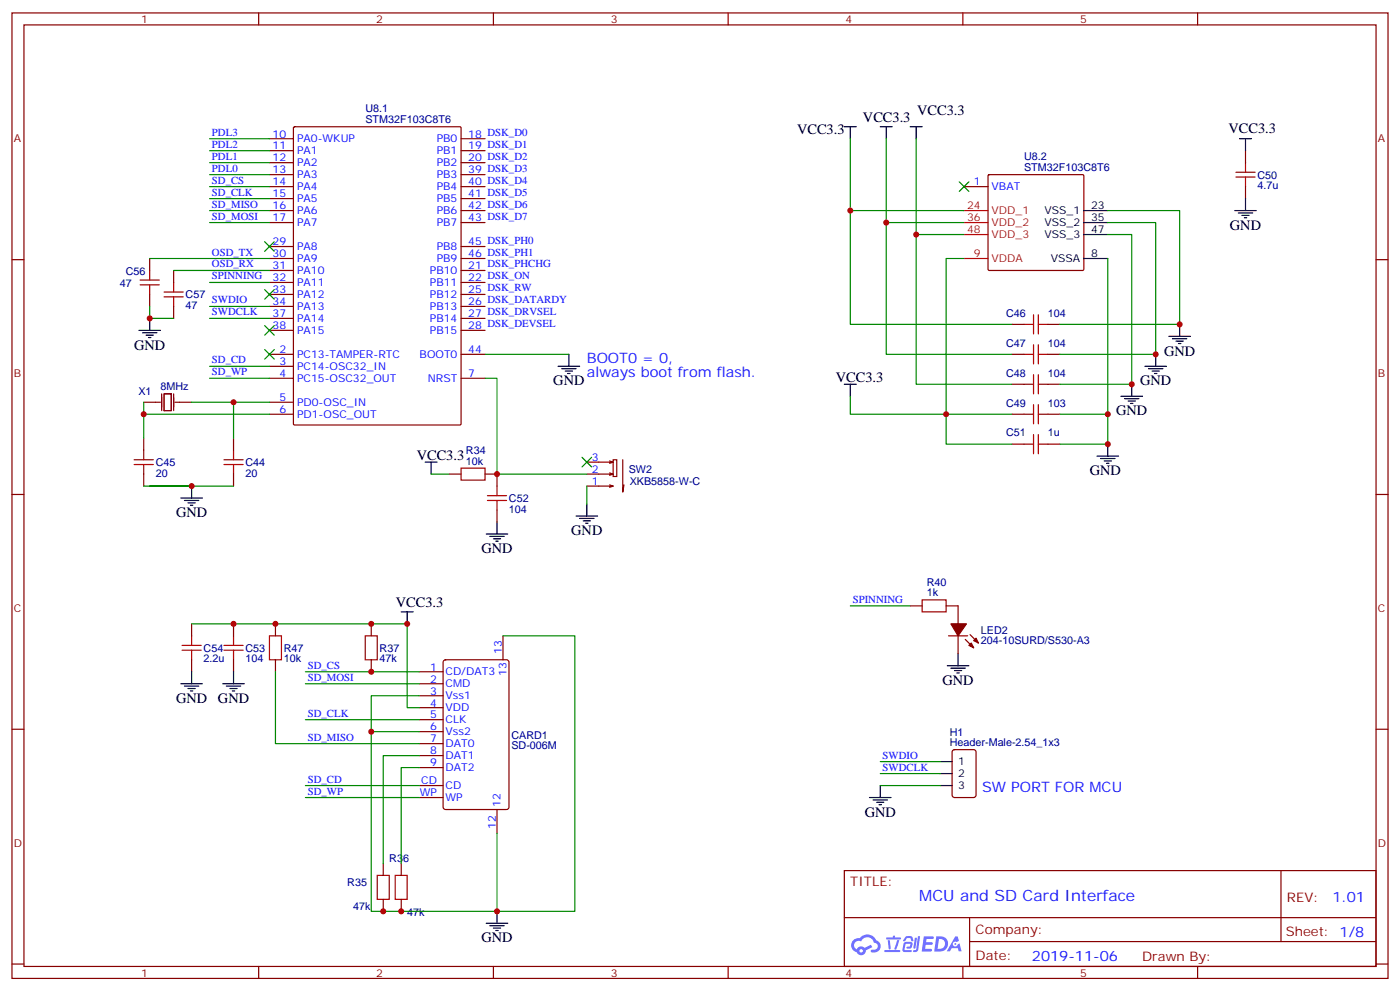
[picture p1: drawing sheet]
<svg xmlns="http://www.w3.org/2000/svg" width="412mm" height="292mm" viewBox="0 0 412 292" stroke-linecap="round" stroke-linejoin="round" font-family="sans-serif">
<g fill="none" stroke="#870000" stroke-width=".35">
<path d="M3.5 3.8h405.4v284.3h-405.4zM7.1 7.3h398.2v277.3h-398.2zM76.2 3.8v3.5M145.3 3.8v3.5M214.5 3.8v3.5M283.6 3.8v3.5M352.8 3.8v3.5M3.5 76.5h3.6M405.3 76.5h3.6M3.5 145.6h3.6M405.3 145.6h3.6M3.5 214.8h3.6"/>
<path d="M405.3 214.8h3.6M248.7 256.4h156.6v28.2h-156.6zM377.3 256.4v20.9M248.7 270.2h156.5M285.6 277.3h119.6M285.6 270.2v14.2M3.5 283.9h3.6M76.2 284.6v3.5M145.3 284.6v3.5M214.5 284.6v3.5M283.6 284.6v3.5M352.8 284.6v3.5"/>
<path d="M405.3 283.9h3.6"/>
</g>
<g fill="#5487ff">
<path d="M272.1 275.7h2.6l.3 .2-.1 .6h-2l-.1 1h1.6l.4 .4-.4 .4h-1.7l-.2 1.1 1.8 .1 .3 .3-.2 .4h-2.9z"/>
<path d="M281.4 275.8h.7l.4 1.3-.7 .3a.74 .74 0 0 0-1.1 .3 .74 .74 0 0 0 .5 1.1 .74 .74 0 0 0 .9-.7l.5-.3 .7 2.4h-.9l-.2-1h-1.9l-.5 1h-.9z"/>
<path d="M269.5 276.2h.6l-.4 2.9a.31 .31 0 0 1-.3 .3 .31 .31 0 0 1-.3-.3z"/>
<path d="M270.4 275.7h.6l-.5 4a.89 .89 0 0 1-.7 .7 .89 .89 0 0 1-.9-.3l1-.5z"/>
<path d="M266.8 275.9l.6-.2 1.2 .1 .5 1.3-.6 .1-.4-.9-1 .1a.95 .95 0 0 1-1 .8l-.1-.2z"/>
<path d="M266.4 277.6l1.8-.2a1.04 1.04 0 0 1 .6 1.1 1.04 1.04 0 0 1-.8 .9h-.7a.29 .29 0 0 1-.3-.4 .29 .29 0 0 1 .3-.2h.7l.2-.8h-1.4l-.4 1.8h1.9a.29 .29 0 0 1 .3 .3 .29 .29 0 0 1-.3 .3h-2l-.4-.3 .2-2.1z"/>
<path d="M260.5 279.8h4.4a.3 .3 0 0 1 .3 .3 .3 .3 0 0 1-.3 .3h-4.3z"/>
<path d="M264.3 276.9h.6l-.5 1.6a1.02 1.02 0 0 1-.7 1.2l-.2-.3z"/>
<path d="M261.5 276.9h.6l.3 2.4-.3 .3-.3-.2z"/>
<path d="M261.1 276.1h1.9l.2-.5h.5l-.1 .5h1.5a.29 .29 0 0 1 .3 .3 .29 .29 0 0 1-.3 .3h-3.9z"/>
<path d="M275.8 275.7l-.6 4.5h1.4a2.27 2.27 0 0 0 2.7-2.3 2.27 2.27 0 0 0-2.7-2.2zM276.6 276.5a1.5 1.5 0 0 1 1.8 1.6 1.5 1.5 0 0 1-1.9 1.3h-.3z"/>
<path d="M251.4 276.9a2.09 2.09 0 0 0 1 3.5 1.37 1.37 0 0 0 1.5 .9 1.37 1.37 0 0 0 1.1-1.4l2-1-.5-.7-1.8 1a1.4 1.4 0 0 0-2.3 .4 1.32 1.32 0 0 1-.6-1.9 1.32 1.32 0 0 1 1.9-.4 2.02 2.02 0 0 1 2-1.3 2.02 2.02 0 0 1 1.8 1.6 1.09 1.09 0 0 1 1.1 1.4 1.09 1.09 0 0 1-1.6 .7 .41 .41 0 0 0-.5 .3 .41 .41 0 0 0 .4 .5 1.89 1.89 0 0 0 2.4-1.2 1.89 1.89 0 0 0-1.2-2.4 2.98 2.98 0 0 0-5-.6l-1 .1zM253.2 280a.52 .52 0 0 1 1 0 .52 .52 0 0 1-1 0z"/>
<circle cx="281.4" cy="278" r=".28"/>
</g>
<g fill="none" stroke="#870000" stroke-width=".35">
<path d="M86.5 37.5l.3-.2h48.7l.3 .2v87.3l-.2 .3-48.8 .1-.3-.2zM79.4 40.9h7M79.4 44.4h7M79.4 47.9h7M79.4 51.4h7M79.4 55h7M79.4 58.5h7M135.8 40.9h7.1M135.8 44.4h7.1M135.8 47.9h7.1M135.8 51.4h7.1M135.8 55h7.1"/>
<path d="M135.8 58.5h7.1M284 55h7M291.1 51.6l.3-.2 27.7 .1 .2 .3-.1 27.7-.3 .2-27.7-.1-.2-.3zM366.9 44.4v3.5M366.9 55v3.5M44.1 76.1v3.6M51.2 79.7v3.5M79.4 79.7h7M79.4 62h7M79.4 65.5h7M79.4 72.6h7M79.4 76.1h7"/>
<path d="M135.8 79.7h7.1M135.8 62h7.1M135.8 65.5h7.1M135.8 72.6h7.1M135.8 76.1h7.1M44.1 86.7v3.5M51.2 90.2v3.6M79.4 83.2h7M79.4 86.7h7M79.4 90.2h7M79.4 93.8h7M79.4 97.3h7"/>
<path d="M135.8 83.2h7.1M135.8 86.7h7.1M135.8 90.2h7.1M135.8 93.8h7.1M135.8 97.3h7.1M298.1 95.5h3.5M308.7 95.5h3.5M42.3 118.5h3.6M52.9 118.5h3.5M79.4 104.4h7M79.4 111.4h7M79.4 107.9h7"/>
<path d="M79.4 118.5h7M135.8 104.4h7.1M135.8 111.4h7.1M298.1 104.4h3.5M298.1 113.2h3.5M308.7 104.4h3.5M308.7 113.2h3.5M42.3 129v3.6M42.3 139.6v3.6M68.8 129v3.6M68.8 139.6v3.6M79.4 122h7"/>
<path d="M132.3 139.6h3.5M142.9 139.6h3.5v3.6M172.9 136.1h7.7l-1 .4M172.9 139.6h7.7l-1 .4M179.6 135.7l1 .4M179.6 139.3l1 .3M180.6 135.4h1.1v4.9h-1.1zM183.4 135.4v9.5l.4-2.1M298.1 122h3.5M298.1 130.8h3.5M308.7 122h3.5M308.7 130.8h3.5"/>
<path d="M146.4 150.2v3.5M172.9 143.2h7.7l-1 .3M179.6 142.8l1 .4M268.1 178.4h3.5M278.7 178.4h3.5v5.3M56.4 183.7v3.6M56.4 194.3v3.5M68.8 183.7v3.6M68.8 194.3v3.5M81.1 183.7v3.6M81.1 194.3v3.5M109.4 183.7v3.6"/>
<path d="M109.4 194.3v3.5M123.5 197.8h7M130.8 194.5l.4-.2h18l.7 .4v43l-.4 .7h-18.3l-.6-.5-.1-42.9zM148.2 187.3v7M279.4 187.3h5.6M282.2 187.3v5.2M284.3 188.3l2.5 2.5M285.8 186.9l2.4 2.5M123.5 201.4h7M123.5 204.9h7M123.5 208.4h7M123.5 211.9h7"/>
<path d="M123.5 215.5h7M123.5 219h7M123.5 222.5h7M123.5 226.1h7M123.5 231.4h7M123.5 234.9h7M146.4 238.4v7.1M280.7 221l.5-.2h5.6l.7 .4v13l-.4 .6-5.9 .1-.7-.5v-12.9zM112.9 254.3v3.5M118.2 254.3v3.5M112.9 264.9v3.5M118.2 264.9v3.5"/>
</g>
<path d="M284 62h7M284 65.5h7M284 69.1h7M284 76.1h7" fill="none" stroke="#f00" stroke-width=".35"/>
<g fill="none" stroke="#000" stroke-width=".35">
<path d="M248.7 37.3h3.5M250.5 37.3v3.6M259.3 37.3h3.5M261.1 37.3v3.6M268.1 37.3h3.5M269.9 37.3v3.6M365.1 40.9h3.6M366.9 40.9v3.5M366.9 58.5v3.5M319.3 62h7M319.3 65.5h7M319.3 69.1h7"/>
<path d="M319.3 76.1h7M363.7 62h6.4M364.8 62.7h4.2M365.8 63.4h2.1M366.5 64.1h.7M40.9 97.3h6.4M42 98h4.2M43 98.7h2.2M43.7 99.4h.7M44.1 93.8v3.5M344.3 99.1h6.4M345.4 99.8h4.2"/>
<path d="M347.5 95.5v3.6M164.4 107.9h6.3M165.5 108.6h4.2M166.5 109.3h2.1M167.2 110h.7M167.6 104.4v3.5M248.7 113.2h3.5M250.5 113.2v3.5M330.2 116.7h6.3M331.3 117.4h4.2M332.3 118.1h2.1M333 118.8h.7"/>
<path d="M333.4 113.2v3.5M337.3 107.9h6.3M338.3 108.6h4.2M339.4 109.3h2.1M340.1 110h.7M340.4 104.4v3.5M346.4 100.5h2.1M347.1 101.2h.7M125.2 136.1h3.6M127 136.1v3.5M323.1 134.3h6.4M324.2 135h4.2"/>
<path d="M325.3 135.7h2.1M326 136.5h.7M326.3 130.8v3.5M53.3 146.7h6.3M54.3 147.4h4.3M55.4 148.1h2.1M56.1 148.8h.7M56.4 143.2v3.5M143.2 157.3h6.4M144.3 158h4.2M145.3 158.7h2.2M146 159.4h.8"/>
<path d="M146.4 153.7v3.6M169.7 152h6.3M170.7 152.7h4.3M171.8 153.4h2.1M172.5 154.1h.7M172.9 148.4v3.6M56.4 197.8v3.6M68.8 197.8v3.6M118.2 180.2h3.5M119.9 180.2v3.5M279 196.1h6.4M280.1 196.8h4.2"/>
<path d="M281.2 197.5h2.1M281.9 198.2h.7M282.2 192.5v3.6M53.3 201.4h6.3M54.3 202.1h4.3M55.4 202.8h2.1M56.1 203.5h.7M65.6 201.4h6.4M66.7 202.1h4.2M67.7 202.8h2.1M68.4 203.5h.7M256.1 234.9h6.4"/>
<path d="M257.2 235.6h4.2M258.2 236.3h2.1M258.9 237h.7M259.3 231.4v3.5M276.9 231.4h3.6M276.9 224.3h3.6M276.9 227.8h3.6M143.2 271.9h6.4M144.3 272.6h4.2M145.3 273.3h2.2M146 274h.8M146.4 268.4v3.5"/>
</g>
<path d="M45.9 118.5h1.4M47.6 116v4.9M48.3 116h2.1v4.9h-2.1zM51.2 116v4.9M51.5 118.5h1.4" fill="none" stroke="#870012" stroke-width=".35"/>
<g fill="none" stroke="#a10000" stroke-width=".35">
<path d="M364.1 50.7h5.6M364.1 52.1h5.6M366.9 47.9v2.8M366.9 52.1v2.9M44.1 79.7v2.8M41.3 83.9h5.6M41.3 82.5h5.6M44.1 83.9v2.8M48.3 87.4h5.7M48.3 86h5.7M51.2 83.2v2.8M51.2 87.4v2.8"/>
<path d="M301.6 95.5h2.8M304.4 92.7v5.7M305.9 92.7v5.7M305.9 95.5h2.8M301.6 104.4h2.8M301.6 113.2h2.8M304.4 101.5v5.7M304.4 110.3v5.7M304.4 119.2v5.6M305.9 101.5v5.7M305.9 110.3v5.7M305.9 119.2v5.6"/>
<path d="M305.9 104.4h2.8M305.9 113.2h2.8M39.5 136.8h5.7M39.5 135.4h5.7M42.3 132.6v2.8M42.3 136.8v2.8M66 136.8h5.6M66 135.4h5.6M68.8 132.6v2.8M68.8 136.8v2.8M135.8 137.9h7.1v3.5h-7.1zM301.6 122h2.8"/>
<path d="M301.6 130.8h2.8M304.4 128v5.6M305.9 128v5.6M305.9 122h2.8M305.9 130.8h2.8M143.6 147.4h5.6M143.6 146h5.6M146.4 143.2v2.8M146.4 147.4v2.8M271.6 176.7h7.1v3.5h-7.1zM53.6 191.5h5.7M53.6 190.1h5.7"/>
<path d="M56.4 187.3v2.8M56.4 191.5v2.8M66 191.5h5.6M66 190.1h5.6M68.8 187.3v2.8M68.8 191.5v2.8M79.4 187.3h3.5v7h-3.5zM107.6 187.3h3.5v7h-3.5zM111.1 257.8h3.6v7.1h-3.6zM116.4 257.8h3.5v7.1h-3.5z"/>
</g>
<g fill="#870000" stroke="#870000" stroke-width=".35">
<path d="M285.4 190.1l.7-.7 .7 1.4z"/>
<path d="M286.8 188.7l.7-.7 .7 1.4z"/>
<path d="M280.1 183.7h4.6l-2.5 3.6z"/>
</g>
<g fill="none" stroke="#008700" stroke-width=".35">
<path d="M61.7 55h17.7M61.7 58.5h17.7M61.7 40.9h17.7M61.7 44.4h17.7M61.7 47.9h17.7M61.7 51.4h17.7M250.5 40.9v21.1M261.1 40.9v24.6M269.9 40.9v28.2M44.1 76.1h35.3M51.2 79.7h28.2M61.7 62h17.7"/>
<path d="M61.7 65.5h17.7M284 62h-33.5v33.5h47.6M284 65.5h-22.9v38.9h37M284 69.1h-14.1v44.1h28.2M284 76.1h-5.3v45.9h19.4M326.3 62h21.2v33.5h-35.3M326.3 65.5h14.1v38.9h-28.2M326.3 69.1h7.1v44.1h-21.2M326.3 76.1v45.9h-14.1M44.1 90.2v3.6h7.1M61.7 90.2h17.7M61.7 93.8h17.7"/>
<path d="M61.7 83.2h17.7M42.3 118.5v3.5h37.1M56.4 118.5h23M61.7 107.9h17.7M61.7 111.4h17.7M68.8 118.5v10.5M142.9 111.4h3.5v28.2h26.5M142.9 104.4h24.7M250.5 116.7v5.3h28.2v8.8h19.4M42.3 122v7M127 139.6h5.3M326.3 122v8.8h-14.1"/>
<path d="M42.3 143.2h14.1h-12.3M56.4 143.2h12.4M172.9 143.2v5.2M250.5 178.4h17.6M56.4 183.7h63.5v24.7h3.6M81.1 197.8v21.2h42.4M90 197.8h33.5M148.2 187.3h21.1v81.1h-22.9v-22.9M90 201.4h33.5M90 211.9h33.5M109.4 215.5h14.1M123.5 204.9h-14.1v63.5h37"/>
<path d="M90 231.4h33.5M90 234.9h33.5M123.5 222.5h-10.6v31.8M123.5 226.1h-5.3v28.2M259.3 224.3h17.6M259.3 227.8h17.6M259.3 231.4h17.6"/>
</g>
<g fill="#c00">
<circle cx="81.1" cy="183.7" r=".88"/>
<circle cx="44.1" cy="93.8" r=".88"/>
<circle cx="112.9" cy="268.4" r=".88"/>
<circle cx="146.4" cy="268.4" r=".88"/>
<circle cx="326.3" cy="130.8" r=".88"/>
<circle cx="109.4" cy="215.5" r=".88"/>
<circle cx="326.3" cy="122" r=".88"/>
<circle cx="250.5" cy="62" r=".88"/>
<circle cx="269.9" cy="69.1" r=".88"/>
<circle cx="347.5" cy="95.5" r=".88"/>
<circle cx="333.4" cy="113.2" r=".88"/>
<circle cx="56.4" cy="143.2" r=".88"/>
<circle cx="68.8" cy="118.5" r=".88"/>
<circle cx="42.3" cy="122" r=".88"/>
<circle cx="340.4" cy="104.4" r=".88"/>
<circle cx="261.1" cy="65.5" r=".88"/>
<circle cx="278.7" cy="122" r=".88"/>
<circle cx="146.4" cy="139.6" r=".88"/>
<circle cx="109.4" cy="197.8" r=".88"/>
<circle cx="119.9" cy="183.7" r=".88"/>
<circle cx="109.4" cy="183.7" r=".88"/>
<circle cx="68.8" cy="183.7" r=".88"/>
<circle cx="118.2" cy="268.4" r=".88"/>
</g>
<g fill="#c00" stroke="#008700" stroke-width=".35">
<path d="M78 95.9l2.8 2.8zM80.8 95.9l-2.8 2.8z"/>
<path d="M78 71.2l2.8 2.8zM80.8 71.2l-2.8 2.8z"/>
<path d="M78 102.9l2.8 2.9zM80.8 102.9l-2.8 2.9z"/>
<path d="M171.4 134.7l2.9 2.8zM174.3 134.7l-2.9 2.8z"/>
<path d="M282.6 53.6l2.8 2.8zM285.4 53.6l-2.8 2.8z"/>
<path d="M78 85.3l2.8 2.8zM80.8 85.3l-2.8 2.8z"/>
</g>
<text font-size="4.6" fill="#00f" x="270.8" y="265.4">MCU and SD Card Interface</text>
<g font-size="4.2">
<text x="254.2" y="35.9">VCC3.3</text>
<text x="270.2" y="33.9">VCC3.3</text>
<text x="234.8" y="39.4">VCC3.3</text>
<text x="361.9" y="39.2">VCC3.3</text>
<text x="362.3" y="67.7">GND</text>
<text x="39.5" y="102.9">GND</text>
<text x="342.9" y="104.7">GND</text>
<text x="163" y="113.5">GND</text>
<text x="246.2" y="112.5">VCC3.3</text>
<text x="335.8" y="113.5">GND</text>
<text x="328.8" y="122.3">GND</text>
<text x="122.8" y="135.4">VCC3.3</text>
<text x="321" y="139.8">GND</text>
<text x="51.9" y="152.3">GND</text>
<text x="168.3" y="157.6">GND</text>
<text x="141.8" y="162.9">GND</text>
<text x="116.6" y="178.7">VCC3.3</text>
<text x="277.6" y="201.7">GND</text>
<text x="51.9" y="207">GND</text>
<text x="64.2" y="207">GND</text>
<text x="254.7" y="240.5">GND</text>
<text x="141.8" y="277.6">GND</text>
</g>
<g font-size="4.2" fill="#00f">
<text x="172.9" y="106.8">BOOT0 = 0,</text>
<text x="172.9" y="111.1">always boot from flash.</text>
<text x="289.3" y="233.1">SW PORT FOR MCU</text>
<text x="392.5" y="265.7">1.01</text>
<text x="304" y="283">2019-11-06</text>
</g>
<g font-size="3.9" fill="#800">
<text x="250.5" y="261">TITLE:</text>
<text x="379.1" y="265.7">REV:</text>
<text x="287.4" y="275.2">Company:</text>
<text x="378.7" y="275.8">Sheet: 1/8</text>
<text x="287.4" y="282.9">Date:</text>
<text x="336.4" y="282.9">Drawn By:</text>
</g>
<g font-size="3.2" fill="#800">
<text x="41.6" y="6.8">1</text>
<text x="110.8" y="6.8">2</text>
<text x="179.9" y="6.8">3</text>
<text x="249.1" y="6.8">4</text>
<text x="318.2" y="6.8">5</text>
<text x="4.1" y="41.9">A</text>
<text x="405.9" y="41.9">A</text>
<text x="4.1" y="111.1">B</text>
<text x="405.9" y="111.1">B</text>
<text x="4.1" y="180.2">C</text>
<text x="405.9" y="180.2">C</text>
<text x="4.1" y="249.3">D</text>
<text x="405.9" y="249.3">D</text>
<text x="41.6" y="287.6">1</text>
<text x="110.8" y="287.6">2</text>
<text x="179.9" y="287.6">3</text>
<text x="249.1" y="287.6">4</text>
<text x="318.2" y="287.6">5</text>
</g>
<g font-size="3.2" fill="#000080">
<text x="107.7" y="33">U8.1</text>
<text x="107.6" y="36.3">STM32F103C8T6</text>
<text x="301.7" y="47.2">U8.2</text>
<text x="301.7" y="50.4">STM32F103C8T6</text>
<text x="370.4" y="52.7">C50</text>
<text x="370.4" y="55.7">4.7u</text>
<text x="37" y="80.9">C56</text>
<text x="35.3" y="84.4">47</text>
<text x="54.7" y="87.9">C57</text>
<text x="54.7" y="91">47</text>
<text x="296.3" y="93.3">C46</text>
<text x="308.7" y="93.3">104</text>
<text x="296.3" y="102.1">C47</text>
<text x="308.7" y="102.1">104</text>
<text x="296.3" y="110.9">C48</text>
<text x="308.7" y="110.9">104</text>
<text x="40.8" y="116.2">X1</text>
<text x="47.3" y="114.9">8MHz</text>
<text x="296.3" y="119.7">C49</text>
<text x="308.7" y="119.7">103</text>
<text x="296.3" y="128.5">C51</text>
<text x="308.7" y="128.5">1u</text>
<text x="45.9" y="137.3">C45</text>
<text x="72.3" y="137.3">C44</text>
<text x="137.2" y="136.8">10k</text>
<text x="137.2" y="133.7">R34</text>
<text x="45.9" y="140.4">20</text>
<text x="72.3" y="140.4">20</text>
<text x="185.2" y="139.2">SW2</text>
<text x="185.5" y="142.7">XKB5858-W-C</text>
<text x="149.9" y="147.9">C52</text>
<text x="149.9" y="151">104</text>
<text x="273" y="172.6">R40</text>
<text x="273" y="175.6">1k</text>
<text x="83.6" y="192">R47</text>
<text x="111.8" y="192">R37</text>
<text x="288.9" y="189.8">204-10SURD/S530-A3</text>
<text x="288.9" y="186.7">LED2</text>
<text x="60" y="195.1">2.2u</text>
<text x="60" y="192.1">C54</text>
<text x="72.3" y="195.1">104</text>
<text x="72.3" y="192.1">C53</text>
<text x="83.6" y="195.1">10k</text>
<text x="111.8" y="195.1">47k</text>
<text x="150.6" y="220.6">SD-006M</text>
<text x="150.6" y="217.6">CARD1</text>
<text x="279.8" y="216.6">H1</text>
<text x="279.8" y="219.7">Header-Male-2.54_1x3</text>
<text x="114.7" y="253.8">R36</text>
<text x="102.3" y="260.8">R35</text>
<text x="104.1" y="267.9">47k</text>
<text x="119.9" y="269.7">47k</text>
</g>
<g font-size="3.2" fill="#00f">
<text x="62.4" y="40">PDL3</text>
<text x="80.3" y="40.5">10</text>
<text x="87.5" y="41.9">PA0-WKUP</text>
<text x="128.7" y="41.9">PB0</text>
<text x="137.9" y="40.5">18 DSK_D0</text>
<text x="62.4" y="43.5">PDL2</text>
<text x="62.4" y="47">PDL1</text>
<text x="80.3" y="44">11</text>
<text x="80.3" y="47.6">12</text>
<text x="87.5" y="45.4">PA1</text>
<text x="128.7" y="45.4">PB1</text>
<text x="137.9" y="44">19 DSK_D1</text>
<text x="137.9" y="47.6">20 DSK_D2</text>
<text x="62.4" y="50.6">PDL0</text>
<text x="80.3" y="51.1">13</text>
<text x="87.5" y="49">PA2</text>
<text x="87.5" y="52.5">PA3</text>
<text x="128.7" y="49">PB2</text>
<text x="128.7" y="52.5">PB3</text>
<text x="137.9" y="51.1">39 DSK_D3</text>
<text x="62.4" y="54.1">SD_CS</text>
<text x="62.4" y="57.6">SD_CLK</text>
<text x="80.3" y="54.6">14</text>
<text x="80.3" y="58.1">15</text>
<text x="87.5" y="56">PA4</text>
<text x="87.5" y="59.5">PA5</text>
<text x="128.7" y="56">PB4</text>
<text x="128.7" y="59.5">PB5</text>
<text x="137.9" y="54.6">40 DSK_D4</text>
<text x="137.9" y="58.1">41 DSK_D5</text>
<text x="286.9" y="54.6">1</text>
<text x="292.1" y="56">VBAT</text>
<text x="62.4" y="64.7">SD_MOSI</text>
<text x="62.4" y="61.1">SD_MISO</text>
<text x="80.3" y="61.7">16</text>
<text x="80.3" y="65.2">17</text>
<text x="87.5" y="63.1">PA6</text>
<text x="128.7" y="63.1">PB6</text>
<text x="137.9" y="61.7">42 DSK_D6</text>
<text x="137.9" y="65.2">43 DSK_D7</text>
<text x="87.5" y="66.6">PA7</text>
<text x="128.7" y="66.6">PB7</text>
<text x="62.4" y="75.2">OSD_TX</text>
<text x="80.3" y="72.2">29</text>
<text x="80.3" y="75.8">30</text>
<text x="87.5" y="73.7">PA8</text>
<text x="87.5" y="77.2">PA9</text>
<text x="128.7" y="73.7">PB8</text>
<text x="128.7" y="77.2">PB9</text>
<text x="137.9" y="72.2">45 DSK_PH0</text>
<text x="137.9" y="75.8">46 DSK_PH1</text>
<text x="62.4" y="82.3">SPINNING</text>
<text x="62.4" y="78.8">OSD_RX</text>
<text x="80.3" y="79.3">31</text>
<text x="80.3" y="82.8">32</text>
<text x="87.5" y="80.7">PA10</text>
<text x="126.6" y="80.7">PB10</text>
<text x="137.9" y="79.3">21 DSK_PHCHG</text>
<text x="137.9" y="82.8">22 DSK_ON</text>
<text x="62.4" y="89.4">SWDIO</text>
<text x="80.3" y="86.4">33</text>
<text x="80.3" y="89.9">34</text>
<text x="87.5" y="84.2">PA11</text>
<text x="87.5" y="87.8">PA12</text>
<text x="126.6" y="84.2">PB11</text>
<text x="126.6" y="87.8">PB12</text>
<text x="137.9" y="86.4">25 DSK_RW</text>
<text x="137.9" y="89.9">26 DSK_DATARDY</text>
<text x="62.4" y="92.9">SWDCLK</text>
<text x="80.3" y="93.4">37</text>
<text x="87.5" y="91.3">PA13</text>
<text x="87.5" y="94.8">PA14</text>
<text x="126.6" y="91.3">PB13</text>
<text x="126.6" y="94.8">PB14</text>
<text x="137.9" y="93.4">27 DSK_DRVSEL</text>
<text x="80.3" y="96.9">38</text>
<text x="87.5" y="98.4">PA15</text>
<text x="126.6" y="98.4">PB15</text>
<text x="137.9" y="96.9">28 DSK_DEVSEL</text>
<text x="62.4" y="107">SD_CD</text>
<text x="82.3" y="104">2</text>
<text x="82.3" y="107.5">3</text>
<text x="87.5" y="105.4">PC13-TAMPER-RTC</text>
<text x="123.6" y="105.4">BOOT0</text>
<text x="137.9" y="104">44</text>
<text x="62.4" y="110.5">SD_WP</text>
<text x="82.3" y="111.1">4</text>
<text x="87.5" y="108.9">PC14-OSC32_IN</text>
<text x="87.5" y="112.5">PC15-OSC32_OUT</text>
<text x="126.1" y="112.5">NRST</text>
<text x="137.9" y="111.1">7</text>
<text x="82.3" y="118.1">5</text>
<text x="87.5" y="119.5">PD0-OSC_IN</text>
<text x="82.3" y="121.6">6</text>
<text x="87.5" y="123">PD1-OSC_OUT</text>
<text x="174.4" y="135.7">3</text>
<text x="174.4" y="139.3">2</text>
<text x="174.4" y="142.8">1</text>
<text x="251.2" y="177.6">SPINNING</text>
<text x="90.7" y="197">SD_CS</text>
<text x="126.7" y="197.5">1</text>
<text x="147.8" y="192.5" transform="rotate(-90 147.8 192.5)">13</text>
<text x="90.7" y="200.5">SD_MOSI</text>
<text x="126.7" y="201">2</text>
<text x="131.2" y="198.9">CD/DAT3</text>
<text x="131.2" y="202.4">CMD</text>
<text x="149.2" y="199" transform="rotate(-90 149.2 199)">13</text>
<text x="126.7" y="204.5">3</text>
<text x="126.7" y="208.1">4</text>
<text x="131.2" y="206">Vss1</text>
<text x="131.2" y="209.5">VDD</text>
<text x="90.7" y="211.1">SD_CLK</text>
<text x="126.7" y="211.6">5</text>
<text x="126.7" y="215.1">6</text>
<text x="131.2" y="213">CLK</text>
<text x="90.7" y="218.1">SD_MISO</text>
<text x="126.7" y="218.7">7</text>
<text x="131.2" y="216.5">Vss2</text>
<text x="131.2" y="220.1">DAT0</text>
<text x="126.7" y="222.2">8</text>
<text x="126.7" y="225.7">9</text>
<text x="131.2" y="223.6">DAT1</text>
<text x="131.2" y="227.1">DAT2</text>
<text x="260" y="226.9">SWDCLK</text>
<text x="260" y="223.4">SWDIO</text>
<text x="90.7" y="230.5">SD_CD</text>
<text x="90.7" y="234">SD_WP</text>
<text x="124.1" y="231">CD</text>
<text x="131.2" y="232.4">CD</text>
<text x="123.7" y="234.5">WP</text>
<text x="131.2" y="235.9">WP</text>
<text x="147.5" y="237.7" transform="rotate(-90 147.5 237.7)">12</text>
<text x="146" y="244.2" transform="rotate(-90 146 244.2)">12</text>
</g>
<g font-size="3.2" fill="#f00">
<text x="284.9" y="61.7">24</text>
<text x="284.9" y="65.2">36</text>
<text x="292.1" y="63.1">VDD_1</text>
<text x="284.9" y="68.7">48</text>
<text x="292.1" y="66.6">VDD_2</text>
<text x="292.1" y="70.1">VDD_3</text>
<text x="286.9" y="75.8">9</text>
<text x="292.1" y="77.2">VDDA</text>
</g>
<g font-size="3.2">
<text x="307.7" y="63.1">VSS_1</text>
<text x="321.4" y="61.7">23</text>
<text x="321.4" y="65.2">35</text>
<text x="307.7" y="66.6">VSS_2</text>
<text x="307.7" y="70.1">VSS_3</text>
<text x="321.4" y="68.7">47</text>
<text x="309.5" y="77.2">VSSA</text>
<text x="321.4" y="75.8">8</text>
<text x="282.2" y="225.4">1</text>
<text x="282.2" y="232.4">3</text>
<text x="282.2" y="228.9">2</text>
</g>
</svg>
